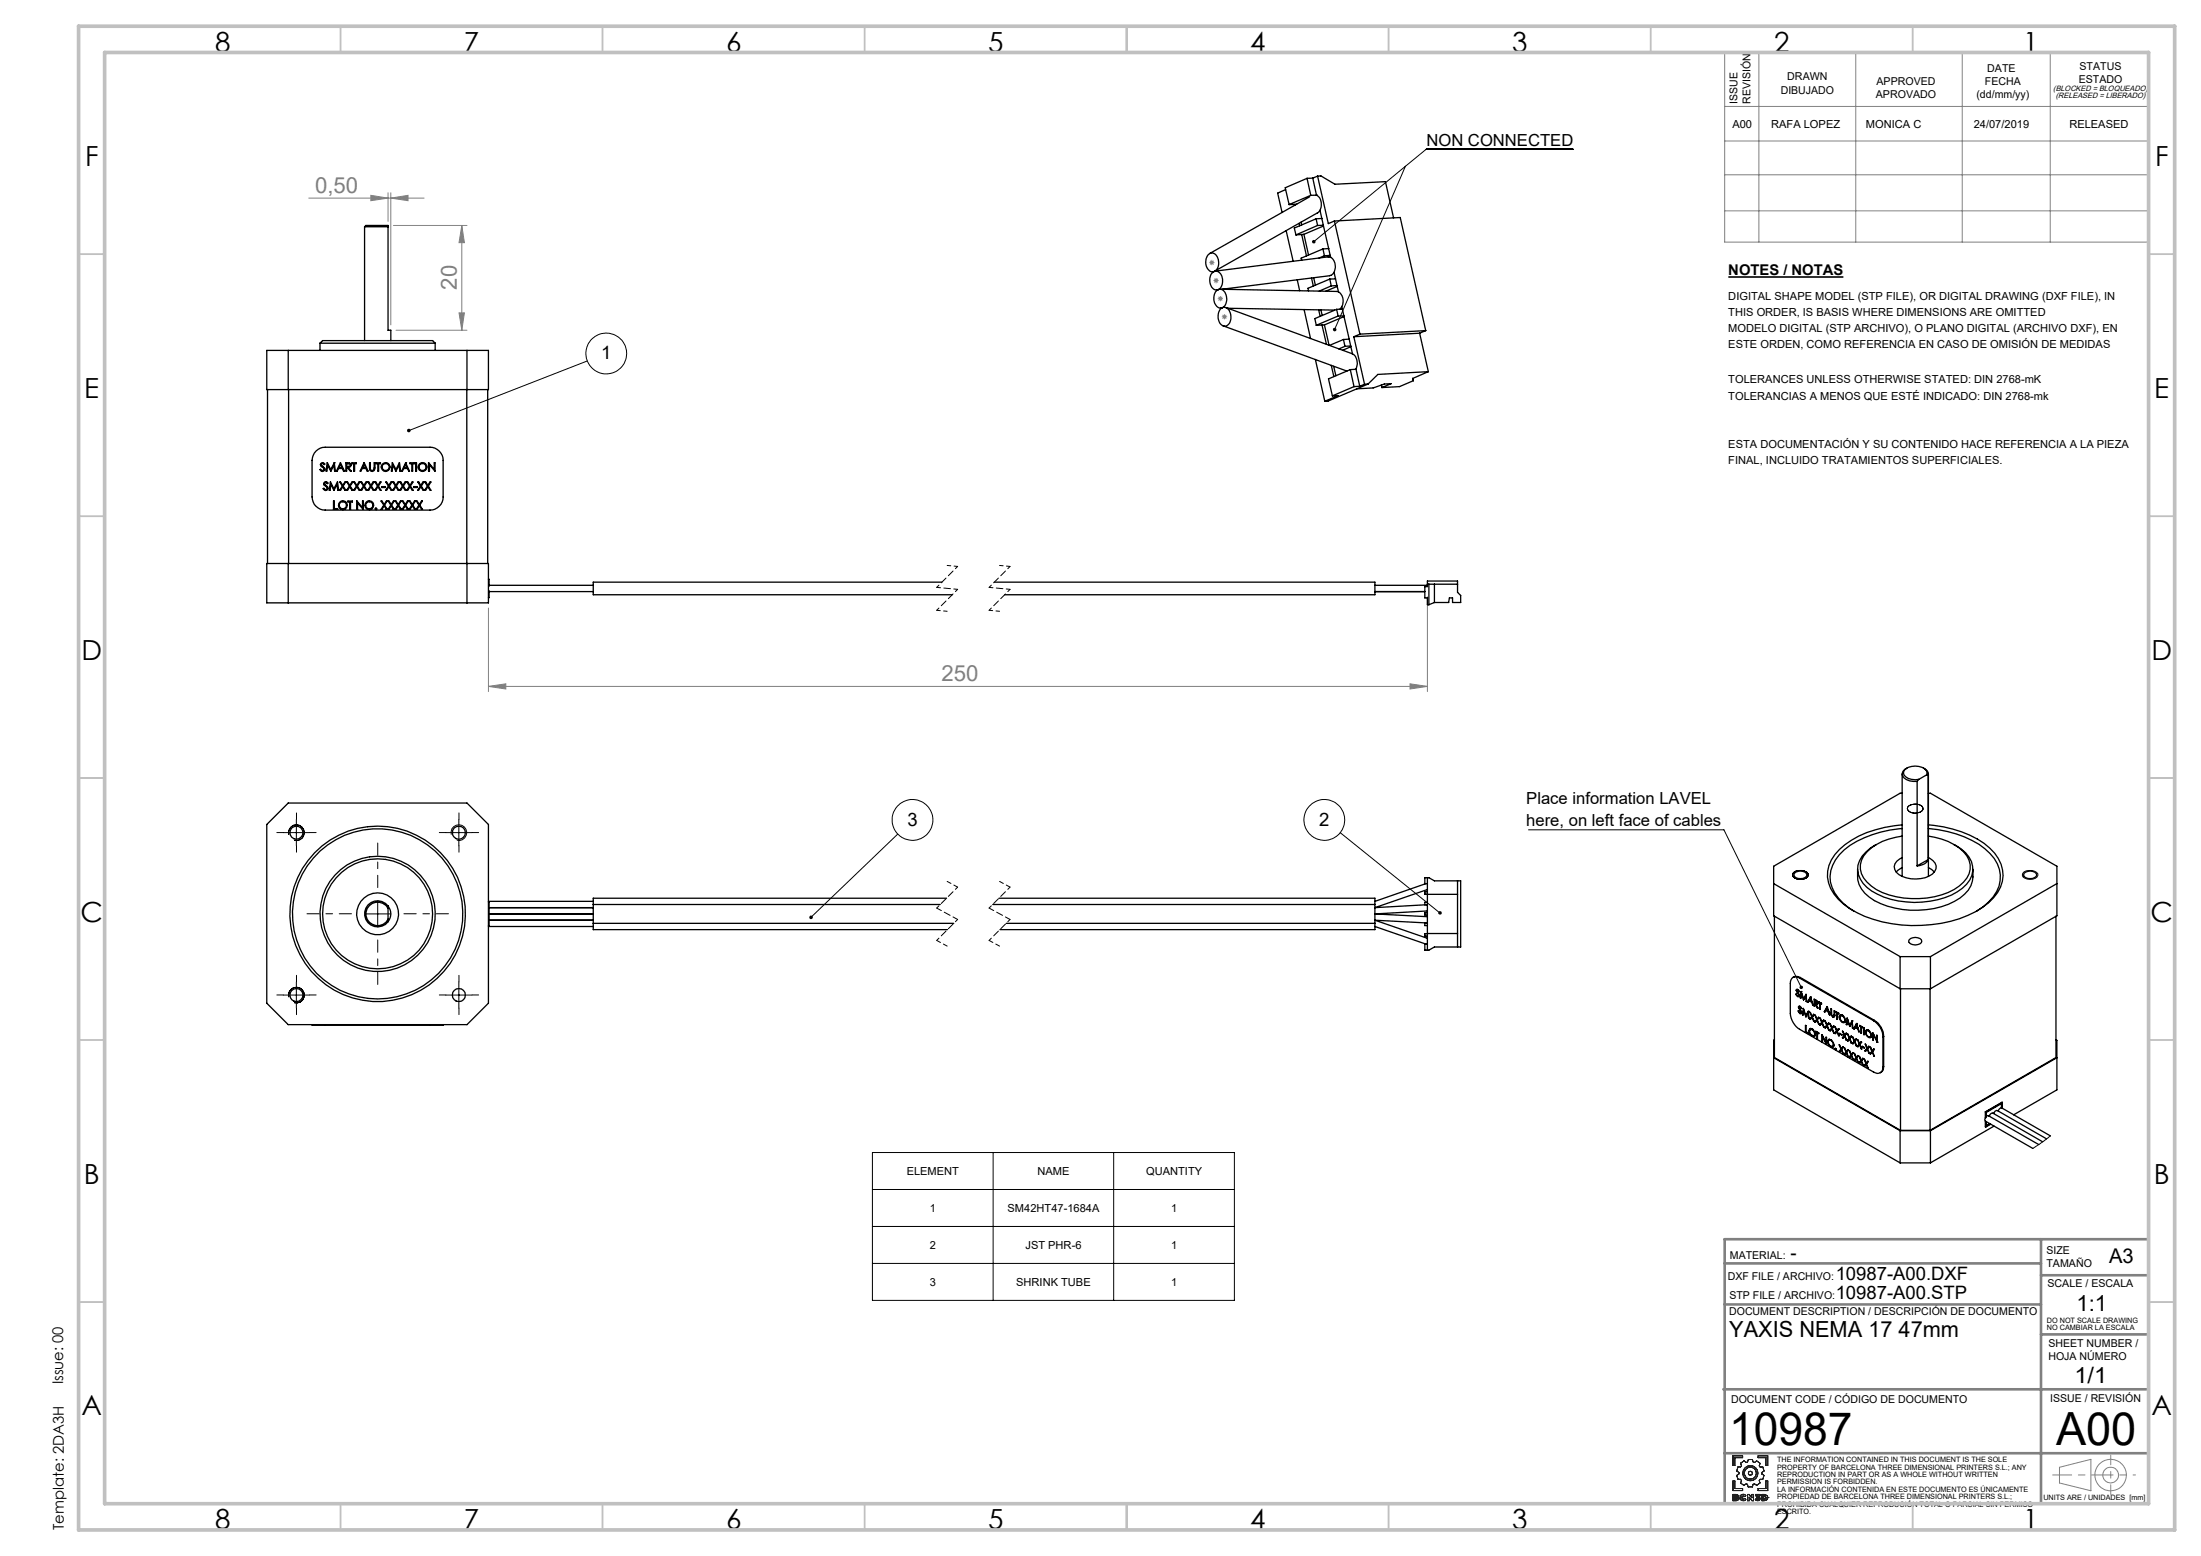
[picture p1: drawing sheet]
<svg xmlns="http://www.w3.org/2000/svg" width="420mm" height="297mm" viewBox="0 0 420 297" stroke-linecap="round" stroke-linejoin="round" font-family="sans-serif">
<path d="M329.8 52.9h22" fill="none" stroke="#000" stroke-width=".32"/>
<g fill="none" stroke="#191924" stroke-width=".19">
<path d="M330.7 277.9h1.8v.3h-1.5v1.5h-.3zM332.1 279.3l.7-.5 .4 .3 .3-.1 .1-.4h.8l.1 .4 .3 .1 .4-.3 .7 .5-.2 .5 .2 .2h.5l.2 .8-.4 .3v.2l.4 .3-.2 .8h-.5l-.2 .2 .1 .5-.6 .4-.4-.3-.3 .1-.1 .5h-.8l-.2-.5-.2-.1-.4 .3-.7-.4 .2-.5-.2-.2h-.5l-.2-.8 .4-.3v-.2l-.4-.3 .2-.8h.5l.2-.2zM335.5 277.9h1.8v1.8h-.3v-1.5h-1.5zM330.7 282.7h.3v1.4h1.5v.4h-1.8zM331 285.5l.4 .1-.4 .1zM331 286l.4 .1-.4 .1zM331.3 285.3l.3 .1 .1 .1M331.3 285.3h.2l.2 .2M331.3 285.3h-.6v1.2l.9-.1 .2-.3M331.4 285.6h.1M331.4 286.1h.1M331.7 285.5l-.2 .3 .3 .3"/>
<path d="M331.7 285.5h.1M331.8 286.1h.1M332 285.9l.2 .3 .4 .3 .6-.3M332 285.9l.1 .3 .2 .2a.69 .69 0 0 0 .9-.2M332 285.9h.1M332.4 285.9l.1 .2 .2 .1 .2-.2M332.4 285.9l.1 .2 .4-.1M332.4 285.9h.1M332.9 285.7l-.2-.2-.3 .1v.3M332.9 285.7l-.4-.1-.1 .3M332.9 286l.3 .2M333.2 285.5l-.5-.3-.5 .2-.2 .5"/>
<path d="M333.2 285.5a.67 .67 0 0 0-1.1 0l-.1 .4M333.2 285.5l-.3 .2M333.5 285.3h.3l.5 .6v-.6h.3v1.2h-.3l-.5-.7v.7h-.3zM335.1 286l.3 .2 .2-.1-.2 .1zM335.1 286l-.2 .2M335.5 284.1h1.5v-1.4h.3v1.8h-1.8zM335.6 286.1l-.4-.2v-.2l.3-.2h-.5v-.2h.8v.2l-.2 .2 .3 .4M335.6 286.1h.1M335.9 286.1l-.2 .3-.3 .1-.5-.3M335.9 286.1l-.2 .3-.4 .1-.4-.3M335.9 286.1h.1M336.2 285.3h.5l.5 .2 .2 .4-.3 .4-.9 .2z"/>
<path d="M336.6 285.5l.3 .1v.5h-.3zM337 285.9h.1M337.4 285.9h.1"/>
<circle cx="334" cy="281.2" r=".39"/>
<circle cx="334" cy="281.2" r="1.45"/>
<circle cx="334" cy="281.2" r="1.14"/>
</g>
<g fill="none" stroke="#808080" stroke-width=".19">
<path d="M329.1 10h80.9v36.2h-80.9zM335.6 10v36.2M354.1 10v36.2M374.4 10v36.2M391.2 10v36.2M58.9 37.8h22M70.8 37.3l3.2 .5-3.2 .5zM74 36.8v5.5M74.6 37.8l3.3-.5v1zM74.6 36.8v25.2M329.1 20.3h80.9M329.1 26.9h80.9"/>
<path d="M329.1 33.4h80.9M75.1 43h14M87.6 59.7h1l-.5 3.3zM88.1 43l.5 3.3h-1zM88.1 43v20M230.8 50.1h.9M230.9 49.8l.7 .7M231.2 49.6v1M231.6 53.5h1M231.6 49.8l-.7 .7M231.7 53.2l.7 .7M232.1 53.1v1"/>
<path d="M232.4 57h1M232.4 53.2l-.7 .7M232.5 56.7l.7 .7M232.9 56.5v1M233.2 56.7l-.7 .7M233.6 60v1M329.1 40.2h80.9M75.6 63h13.5M233.2 60.5h1M233.3 60.1l.7 .7M234 60.1l-.7 .7M93.2 116.1v15.9"/>
<path d="M272.4 113.9v18.1M93.2 131l3.3-.5v1zM93.2 131h179.2M269.1 130.5l3.3 .5-3.3 .5zM393 280.1l6-1.6v6l-6-1.4z"/>
<circle cx="402.7" cy="281.6" r="3"/>
<circle cx="402.8" cy="281.5" r="1.49"/>
</g>
<g fill="none" stroke="#000" stroke-width=".19">
<path d="M268.2 31.7l-13.5 31.2M300.2 28.5h-28.1l-21.4 17.6M112.1 68.9l-34.1 13.3M54 158.9h5.1M55.1 159.3a1.5 1.5 0 0 1 1.3-1.9 1.5 1.5 0 0 1 1.6 1.7 1.5 1.5 0 0 1-1.8 1.3M56.6 156.4v5M85.1 158.9h5M86.1 159.3a1.5 1.5 0 0 1 1.3-1.9 1.5 1.5 0 0 1 1.7 1.7 1.5 1.5 0 0 1-1.9 1.3M87.6 156.4v5M171.3 159.2l-16.5 15.9M255.7 158.9l19.1 15.4M291.7 158.4h37.3l14.7 30.1"/>
<path d="M364 154.1a1.99 1.99 0 0 1 2.9 .1l.1 .3a1.81 1.81 0 0 1-3-.1zM69.6 174.4h5M72.1 171.9v5M342.1 166.7a2.03 2.03 0 0 1 2.9 .1 .89 .89 0 0 1-1 1 1.72 1.72 0 0 1-1.9-.8zM386.2 166.4a2.08 2.08 0 0 1 2.7 .4 .94 .94 0 0 1-1 1 2.14 2.14 0 0 1-1.9-.4v-.7zM54 189.9h5.1M55.1 190.3a1.5 1.5 0 0 1 1.3-1.9 1.5 1.5 0 0 1 1.6 1.7 1.5 1.5 0 0 1-1.8 1.3M56.6 187.4v5M85.1 189.9h5M87.6 187.4v5M166.5 220h69v28.2h-69zM189.5 220v28.2"/>
<path d="M212.5 220v28.2M166.5 227h69M166.5 234.1h69M166.5 241.2h69"/>
<circle cx="115.7" cy="67.5" r="3.9"/>
<circle cx="174.1" cy="156.5" r="3.9"/>
<circle cx="252.7" cy="156.5" r="3.9"/>
</g>
<path d="M178.7 179.5l2 1.1M180.7 168.2l2 1.1M188.7 179.5l2 1.1M190.7 168.2l2 1.1" fill="none" stroke="#000" stroke-width=".19" stroke-dasharray="1.3 .6" stroke-dashoffset=".4"/>
<path d="M182.7 108.1l-4 4M182.7 112.5l-4 4M192.7 108.1l-4 4M192.7 112.5l-4 4M182.7 169.3l-4 4M182.7 175.5l-4 4M192.7 169.3l-4 4M192.7 175.5l-4 4" fill="none" stroke="#000" stroke-width=".19" stroke-dasharray="1.3 .6" stroke-dashoffset=".7"/>
<path d="M178.7 173.3l4 2.2M188.7 173.3l4 2.2" fill="none" stroke="#000" stroke-width=".19" stroke-dasharray="1.3 .6" stroke-dashoffset=".3"/>
<path d="M178.7 116.5l2 .2M180.7 107.9l2 .2M188.7 116.5l2 .2M190.7 107.9l2 .2" fill="none" stroke="#000" stroke-width=".19" stroke-dasharray="1.3 .6" stroke-dashoffset=".6"/>
<path d="M178.7 112.1l4 .4M188.7 112.1l4 .4" fill="none" stroke="#000" stroke-width=".19" stroke-dasharray="1.3 .6" stroke-dashoffset=".5"/>
<path d="M391.7 281.5h11.1" fill="none" stroke="#808080" stroke-width=".19" stroke-dasharray="15.2 1.3 1.3 1.3" stroke-dashoffset="11.6"/>
<path d="M402.8 281.5h4.7" fill="none" stroke="#808080" stroke-width=".19" stroke-dasharray="15.2 1.3 1.3 1.3" stroke-dashoffset="14.8"/>
<path d="M402.8 277.8v7.4" fill="none" stroke="#808080" stroke-width=".19" stroke-dasharray="15.2 1.3 1.3 1.3" stroke-dashoffset="13.4"/>
<path d="M329.1 236.5h80.9v50.5h-80.9zM389.5 236.5v50.5M329.1 249h60.4M329.1 241.2h60.4M389.5 243.4h20.5M389.5 254.7h20.5M328.9 265.2h81.1M329.1 277.4h80.9" fill="none" stroke="#808080" stroke-width=".5"/>
<g fill="none" stroke="#c0c0c0" stroke-width=".35">
<path d="M65 5v5M115 5v5M165 5v5M215 5v5M265 5v5M315 5v5M365 5v5M15 48.5h5M410 48.5h5M15 98.5h5M410 98.5h5M15 148.5h5"/>
<path d="M410 148.5h5M15 198.5h5M410 198.5h5M15 248.5h5M410 248.5h5M65 287v5M115 287v5M165 287v5M215 287v5M265 287v5M315 287v5M365 287v5"/>
</g>
<path d="M15 5h400v287h-400zM20 10h390v277h-390z" fill="none" stroke="#c0c0c0" stroke-width=".7"/>
<path d="M67.1 174.4h-8.5M72.1 169.4v-8.5M72.1 179.4v8.5M77.1 174.4h8.5" fill="none" stroke="#000" stroke-width=".19" stroke-dasharray="15.2 1.3 1.3 1.3" stroke-dashoffset="12.9"/>
<g fill="none" stroke="#000" stroke-width=".19" stroke-dasharray="15.2 1.3 1.3 1.3">
<path d="M54.1 158.9h-1.3M56.6 156.4v-1.2M59.1 158.9h1.2M85.1 158.9h-1.3M87.6 156.4v-1.2M90.1 158.9h1.2M56.6 161.4v1.3M87.6 161.4v1.3M54.1 189.9h-1.3M56.6 187.4v-1.2M56.6 192.4v1.3M59.1 189.9h1.2"/>
<path d="M85.1 189.9h-1.3M87.6 187.4v-1.2M87.6 192.4v1.3M90.1 189.9h1.2"/>
</g>
<g fill="#808080">
<path d="M93.2 131l3.3-.5v1zM269.1 130.5l3.3 .5-3.3 .5z"/>
<path d="M88.1 43l.5 3.3h-1zM87.6 59.7h1l-.5 3.3z"/>
<path d="M70.8 37.3l3.2 .5-3.2 .5zM74.6 37.8l3.3-.5v1z"/>
</g>
<g fill="#000">
<path d="M343.5 188.2a.34 .34 0 0 1 .5 .1 .34 .34 0 0 1-.1 .5l-.2-.3 .2 .3a.33 .33 0 0 1-.5-.1 .33 .33 0 0 1 .1-.5z"/>
<path d="M254.5 62.6a.33 .33 0 0 0 .1 .6l.1-.3-.1 .3a.34 .34 0 0 0 .4-.4 .34 .34 0 0 0-.5-.2zM250.4 46v.4l.3-.3-.3 .3a.34 .34 0 0 0 .5 0 .34 .34 0 0 0 0-.5 .34 .34 0 0 0-.5 .1z"/>
<path d="M154.6 174.8l-.2 .3 .1 .2 .3-.2-.3 .2a.35 .35 0 0 0 .5 .1 .35 .35 0 0 0 .1-.5 .35 .35 0 0 0-.5-.1zM274.6 174l-.1 .1a.36 .36 0 0 0 .1 .4 .36 .36 0 0 0 .5 0l-.3-.2 .3 .2a.36 .36 0 0 0-.1-.5 .36 .36 0 0 0-.4 0zM77.8 81.9l-.1 .4 .3-.1-.3 .1a.35 .35 0 0 0 .5 .2 .35 .35 0 0 0 .1-.5 .35 .35 0 0 0-.5-.1z"/>
</g>
<g fill="none" stroke="#000" stroke-width=".25">
<path d="M245.3 36.2l-1.5 .7 .9 3.7M247.1 39v.2M247.1 39h-1.1M247.4 39h-.3M249.4 34l-4.1 1.8 .7 3.2M249.4 34l.7 3.3M249.9 37.6l-19.1 10.8M250.1 37.3l-4.1 1.7M250.5 34l.7 3.2M250.5 34h-1.1M251.2 37.2h.1M251.2 37.2a2.15 2.15 0 0 1 .2 3.4l-19.6 11.1"/>
<path d="M251.2 37.2l-1.1 .1M251.4 33.6l2.1 9.1 1.1-.5M251.4 33.6l-.9 .4M251.4 33.6h.7l2.6 1.6 9.7-.5 1.5 6.9M69.6 43.3l.2-.3h4.2v20h.6v2M69.6 43.3h4.4M69.6 43.3v21.7M230.6 48.5a1.17 1.17 0 0 1 1.3 0 1.17 1.17 0 0 1 .6 1 1.71 1.71 0 0 1-1.2 2.4 2.06 2.06 0 0 1-.7-3.4zM231.2 52.2a1.13 1.13 0 0 1 1.3-.3 1.13 1.13 0 0 1 .7 1.1 1.72 1.72 0 0 1-1.1 2.3 1.98 1.98 0 0 1-1.1-2.7zM231.9 51.7l21.5-2.7a1.82 1.82 0 0 1 1.3 2.7l-.4 .6-.6 .3-20.5 2.6M232.1 55.5a1.09 1.09 0 0 1 1.2-.2 1.09 1.09 0 0 1 .7 1 1.84 1.84 0 0 1-1 2.5 1.93 1.93 0 0 1-1.2-2.9zM232.4 55.3h-.2"/>
<path d="M232.8 55.2l22.2 .4a1.92 1.92 0 0 1 1 3l-.3 .4M232.9 59a1.11 1.11 0 0 1 1.2-.2 1.11 1.11 0 0 1 .7 1 1.82 1.82 0 0 1-1 2.5 2 2 0 0 1-1-3.1zM232.9 58.8h.2M233.9 58.7l24.1 8.8a2.24 2.24 0 0 1 .7 3M234.2 58.8l20.5 .4M245.4 44l1.4 5.9M247.5 53.4l.5 2.1M247.9 42.6l.1 .5M248.3 42.4l.1 .5M248.4 44.8l.9 4.1M248.4 44.8h-1.1M248.8 44.7l-.4 .1"/>
<path d="M248.8 44.7l.9 4M248.8 59.1l1.3 5.5M250.3 53.1l.3 1.5M250.7 53l.3 1.4M251.1 41.8l-4.1 1.7 .3 1.3M251.1 41.8l.3 1.2M251.4 43l-4.1 1.8M251.6 59.2l.3 1.2M251.9 40.1l.3 1.6M252.1 59.2l.2 1M252.2 41.7l.3 1.3M252.2 41.7l-1.1 .1"/>
<path d="M252.4 47.5l-4.1 1.8 .1 .4M252.4 47.5l.3 1.3M252.5 43l1 4.4M252.5 43h-1.1M252.6 43.1l-3.8 1.6M252.7 48.8l-1 .4M253.5 47.4l.3 1.4M253.5 47.4l-1.1 .1M253.8 53.3l-4.2 1.7 .1 .5M253.8 53.3l.2 1.3M253.8 48.8l.1 .3M253.8 48.8h-1.1"/>
<path d="M253.9 48.9l-.3 .1M254 54.6l-2.3 1M254.6 52l.5 2.5M254.6 42.2l4.9 21.6M254.6 42.2l12.6-.7 4.9 21.6M254.8 53.2l-1 .1M255.1 59.1l.2 1.2M255.1 59.1l-4.2 1.7 .3 1.3M255.1 54.5l.3 1.2M255.1 54.5l-1.1 .1M255.2 54.7l-2.2 .9M256 58.6l.2 .4"/>
<path d="M256.2 59l.2 1.3M256.2 59l-1.1 .1M50.9 66.9h42.3v7.5h-42.3zM51 74.4v33.2M55 66.9v7.5M55.1 74.4v33.2M61.1 65.5h21.9M61.1 65.5a1.2 1.2 0 0 1 1.4-.5h19.1a1.2 1.2 0 0 1 1.4 .5M61.1 65.5v1.4M83 65.5v1.4M89.1 74.4v33.2M89.1 66.9v7.5"/>
<path d="M93.1 74.4v33.2M233.4 62.2l23.6 8.6M251 68.6l1.8 8M252.3 62.1h-1.1M252.3 62.1l.8 3.6M252.7 62l-.4 .1M252.7 62l.9 3.9M254 69.7l.5 2.2M254.2 75.6l1.1-.1-2.5 1.1M254.5 69.9l.4 1.8M255.3 60.3l-4.1 1.8M256.4 64.8l.2 1.3"/>
<path d="M256.4 64.8l-2.7 1.1M256.4 60.3l1.1 4.4M256.4 60.3h-1.1M256.5 60.4l-3.8 1.6M256.6 66.1l-1.1 .5M257.5 64.7l.2 1.3M257.5 64.7l-1.1 .1M257.7 70.6l.7 3.2M257.7 70.6l-4.2 1.7 .7 3.3M257.7 66l.4 1.6M257.7 66l-1.1 .1M257.8 66.2l-1.6 .6"/>
<path d="M258.3 64.3l2.1 9M258.4 73.8l-4.2 1.8M258.7 70.4l.1 .1M258.8 70.5l.7 3.2M258.8 70.5l-1.1 .1M259.5 73.7l-1.1 .1M259.5 63.8l-1.2 .5M260.4 73.3l-.9 .4M261.1 73.3h-.7M261.1 73.3l-7.7 3.2-.6 .1M263.6 73.5l.1 .5M263.7 74l1.8-.8-1.3 .1-2.2 .7-3.1 .2"/>
<path d="M269.6 72.2l.1 .5M269.7 72.7l-2.6 1.1-3.4 .2M270.9 63.6l-12.6 .7M270.9 63.6l1.7 7.3M272.1 63.1l-12.6 .7M272.1 63.1l-1.2 .5M272.6 70.9l-9.7 .6-1.8 1.8M272.6 70.9l-3 1.3 .1 .5M60.3 86.1a2.32 2.32 0 0 1 1.8-.7h20a2.53 2.53 0 0 1 2.5 2.5v7a2.53 2.53 0 0 1-2.5 2.5h-20a2.53 2.53 0 0 1-2.6-2.5v-7a2.72 2.72 0 0 1 .8-1.8zM61.3 88.4l.4-.1 .3 .3-.2 .1a.26 .26 0 0 0-.3-.3 .26 .26 0 0 0-.1 .5l.5 .4a.45 .45 0 0 1-.2 .7 .45 .45 0 0 1-.6-.4h.1l.1 .1a.28 .28 0 0 0 .4 .1 .28 .28 0 0 0 .1-.4l-.6-.6zM61.9 92h.5l.2 .2-.2 .1a.27 .27 0 0 0-.2-.2 .27 .27 0 0 0-.3 .2 .27 .27 0 0 0 .2 .3l.4 .3a.44 .44 0 0 1-.1 .6 .44 .44 0 0 1-.6 0l-.1-.2 .1-.1 .1 .2a.29 .29 0 0 0 .4 0 .29 .29 0 0 0 .1-.4l-.6-.4v-.3zM62.4 88.3l.7 1.3 .7-1.3 .2 1.6h-.1l-.2-1.1-.6 1.1-.6-1.1-.1 1.1h-.2z"/>
<path d="M63.6 95.6h.2v1.5h.6v.1h-.8zM63.7 93.6h.1M63.8 88.3h.1M64.4 92l-.7 1.3-.7-1.3-.2 1.6h.2l.1-1.2 .6 1.2M64.4 92h.1M64.4 92l.2 1.6h-.1l-.2-1.2-.6 1.2M64.8 92h.2l.4 .6 .4-.6h.2l-.5 .8 .5 .8h-.2l-.4-.7-.4 .7h-.2l.5-.8zM64.9 88.3l.8 1.6h-.2l-.2-.5h-.7l-.3 .5h-.1zM65 88.6l.3 .6h-.6zM66 88.3h.3a.47 .47 0 0 1 .6 .2 .47 .47 0 0 1-.1 .6l-.4 .1 .6 .7h-.1l-.6-.7h-.2v.7h-.1zM66.1 88.5l.7 .1v.4h-.7zM66.2 92h.1l.4 .6 .5-.6h.1l-.5 .8 .5 .8h-.1l-.5-.7-.4 .7h-.2l.6-.8z"/>
<path d="M66.4 95.6h.8v.2h-.3v1.4h-.2v-1.4h-.3zM67.2 88.3h.8v.2h-.3v1.4h-.2v-1.4h-.3zM67.5 92h.2l.4 .6 .4-.6h.2l-.5 .8 .5 .8h-.2l-.4-.7-.4 .7h-.2l.5-.8zM68.1 95.6l1.1 1.3v-1.3h.1v1.6l-1.1-1.2v1.2h-.1zM68.9 92h.1l.4 .6 .4-.6h.2l-.5 .8 .5 .8h-.1l-.5-.7-.4 .7h-.2l.6-.8zM69.5 88.3l.7 1.6h-.1l-.3-.5h-.7l-.2 .5h-.2zM69.5 88.6l.3 .6h-.6zM70.2 92h.2l.4 .6 .4-.6h.2l-.5 .8 .5 .8h-.2l-.4-.7-.5 .7h-.1l.5-.8zM70.5 88.3h.2v1a.39 .39 0 0 0 .3 .5 .39 .39 0 0 0 .4-.5v-1h.1v1a.53 .53 0 0 1-.5 .7 .53 .53 0 0 1-.5-.7zM71.5 92h.2l.4 .6 .4-.6h.2l-.5 .8 .5 .8h-.1l-.5-.7-.4 .7h-.2l.5-.8zM71.8 88.3h.8v.2h-.4v1.4h-.1v-1.4h-.3zM72.7 95.6h.2l.4 .7 .4-.7h.2l-.5 .8 .5 .8h-.2l-.4-.6-.4 .6h-.2l.5-.8z"/>
<path d="M72.8 92.9h.7v.2h-.7zM73.6 92h.2l.4 .6 .4-.6h.2l-.5 .8 .5 .8h-.2l-.4-.7-.4 .7h-.2l.5-.8zM74.1 95.6h.1l.4 .7 .5-.7h.1l-.5 .8 .5 .8h-.1l-.5-.6-.4 .6h-.2l.6-.8zM74.9 88.3l.7 1.3 .6-1.3 .2 1.6h-.1l-.2-1.1-.5 1.1-.6-1.1-.2 1.1h-.1zM75 92h.1l.4 .6 .5-.6h.1l-.5 .8 .5 .8h-.1l-.5-.7-.4 .7h-.2l.6-.8zM75.4 95.6h.2l.4 .7 .4-.7h.2l-.5 .8 .5 .8h-.2l-.4-.6-.4 .6h-.2l.5-.8zM76.3 92h.2l.4 .6 .4-.6h.2l-.5 .8 .5 .8h-.2l-.4-.7-.5 .7h-.1l.5-.8zM76.8 95.6h.1l.4 .7 .5-.7h.1l-.5 .8 .5 .8h-.1l-.5-.6-.4 .6h-.2l.6-.8zM77.4 88.3h.1M77.4 88.3l.7 1.6h-.1l-.2-.5h-.8l-.2 .5h-.1zM77.4 88.6l.3 .6h-.6zM77.6 92h.2l.4 .6 .4-.6h.2l-.5 .8 .5 .8h-.1l-.5-.7-.4 .7h-.2l.5-.8z"/>
<path d="M78.1 95.6h.1l.5 .7 .4-.7h.2l-.5 .8 .5 .8h-.2l-.4-.6-.5 .6h-.1l.5-.8zM78.2 88.3h.9v.2h-.4v1.4h-.1v-1.4h-.4zM79 92.9h.6v.2h-.6zM79.3 88.3h.2v1.6h-.2zM79.4 95.6h.2l.4 .7 .4-.7h.2l-.5 .8 .5 .8h-.1l-.5-.6-.4 .6h-.2l.5-.8zM79.7 92h.2l.4 .6 .4-.6h.2l-.5 .8 .5 .8h-.1l-.5-.7-.4 .7h-.2l.5-.8zM81.1 92h.1l.4 .6 .5-.6h.1l-.5 .8 .5 .8h-.1l-.5-.7-.4 .7h-.2l.6-.8zM81.8 88.3l1.1 1.3v-1.3h.1v1.6l-1-1.2v1.2h-.2zM50.9 107.6h42.3v7.5h-42.3zM55 107.6v7.5M89.1 107.6v7.5M93.2 110.6h.1v1.3"/>
<path d="M93.3 112.7v1.4h-.1M93.3 112.9h19.9M93.3 111.7h19.9M179.7 111.1h-66.5v2.4h68.5M189.7 111.1h72.7v2.4h-70.7M262.4 112.9h9.5M262.4 111.7h10M272.4 111.5h5.7M272.7 111.5v3.9M273.7 115h2.7l.2-.9h.6v.9h1.5v-1.3l-.6-.6v-2.2h-5.7v1.1h-.5v2.1h.5v1.3h.3M273.7 111.5v3.5M273.7 115l-1 .4"/>
<path d="M55 153.3h34.1l4.1 4.1v34.1l-4.1 4.1h-34.1l-4.1-4.1v-34.1zM363 157.4a19.3 19.3 0 0 0-12 4.7 6.3 6.3 0 0 0-.2 9.5 19.3 19.3 0 0 0 12.1 5 24.6 24.6 0 0 0 15.4-3.4 7.4 7.4 0 0 0 3.8-7.2 8.8 8.8 0 0 0-4.8-5.8 23 23 0 0 0-9.3-2.8M363 158.1a20.4 20.4 0 0 0-11.1 4.1 6.5 6.5 0 0 0-2.3 7.2 9.5 9.5 0 0 0 4.2 4.6M363 159.6a10.6 10.6 0 0 0-7.4 3.8 3.8 3.8 0 0 0 .7 5 11.2 11.2 0 0 0 7 3 15.2 15.2 0 0 0 10.6-2.3 4.1 4.1 0 0 0 1.4-5.7l-1.4-1.5-1-.7M363 147.7v19.6M363 151.4h-.4l-24.1 13.9v9.5l24.1 13.9M363.9 146.6a1.14 1.14 0 0 0-.9 1.1 1.14 1.14 0 0 0 .8 1.1l.6 .2 1.4 .2M365.8 149.2v16.1M366.1 148.8l-.3 .4M367.1 146.6l.1 .1a1.15 1.15 0 0 1 .7 1.2M367.6 147.9a1.1 1.1 0 0 0-.8-1.4 3.1 3.1 0 0 0-3.5 .6 1.1 1.1 0 0 0 .8 1.5l1.4 .2h.6M367.6 147.9h.3"/>
<path d="M367.6 147.9l-1.5 .9M367.9 147.9v16.2M368 158.1a20.3 20.3 0 0 1 10.7 3.9 6.6 6.6 0 0 1 2.8 7.2 9.9 9.9 0 0 1-4.3 4.8M368 159.6a13.4 13.4 0 0 1 4.9 1.6M368 147.7v19.6M368 151.4h.4l24.1 13.9v9.5l-24.1 13.9M74 173.4a2.24 2.24 0 0 0-3.4-.7 2.24 2.24 0 0 0 0 3.5 2.24 2.24 0 0 0 3.4-.7M74 172.9a2.49 2.49 0 0 0-3.6-.3 2.49 2.49 0 0 0 0 3.7 2.49 2.49 0 0 0 3.6-.4M74 172.9a2.39 2.39 0 0 1 0 3M74 172.9v3M93.2 172.2h.1v4.5h-.1M93.2 176.8h20"/>
<path d="M93.2 172h20M93.3 174.4h19.9M93.3 173.2h19.9M93.3 175.6h19.9M113.2 176.2v1.2h67.6M113.2 176.2h68.8M113.2 172.6h66.2M113.2 172.6v3.6M180.6 171.4h-67.4v1.2M189.4 172.6h73M190.6 171.4h71.8v1.2M192 176.2h70.4"/>
<path d="M262.4 176.2v1.2h-71.6M262.4 176.8l9.8 3.4M262.4 172.6v3.6M272.1 168.7l-9.7 3.3M272.4 176.2l-10-.6 10 3.5M272.4 173.9l-10 .5 10 .6M272.4 169.8l-10 3.4 10-.5h-.5v-.5h.5M272.4 178.2h5.7M272.4 170.2h-.5v.5h6.2M272.4 167.5v13.9M272.4 168.7h-.5v-1.2h.8l1 .6h5v12.7h-5l-1 .6h-.8v-1.2h.5M272.4 174.2h-.5v.5h.5"/>
<path d="M272.4 176.2h-.5v.5h.5M272.4 178.2h-.5v.5h.5M278.1 168.1v12.7M338.5 168.7l24.1 13.9M338.6 174.9v27l24.1 13.9M342.4 166.7a1.66 1.66 0 0 1 2.3 0l.1 .3a1.46 1.46 0 0 1-2.5 0zM354.5 165.9a5.5 5.5 0 0 0 3.2 6 17.2 17.2 0 0 0 15.3 .1 5.7 5.7 0 0 0 3.5-6.1M358 161.2a6.6 6.6 0 0 0-3.5 3.9 5 5 0 0 0 2.7 5 16.9 16.9 0 0 0 16.3 .1 4.8 4.8 0 0 0 2.7-5.7 6.5 6.5 0 0 0-3.3-3.3M363 163.7a2.01 2.01 0 0 0-1.4 2.2 4.1 4.1 0 0 0 4 1.9 3.9 3.9 0 0 0 3.8-2 1.97 1.97 0 0 0-1.4-2.1M363 165.6l-1.2 .8M364.3 179.4a1.71 1.71 0 0 1 2.3 0l.1 .3a1.46 1.46 0 0 1-2.5 0zM367.9 164.1a2.2 2.2 0 0 1-2.1 1.2"/>
<path d="M367.9 164.1l-2.1 1.2M368 165.6l1.1 .8M386.2 166.7a1.56 1.56 0 0 1 2.5 .3 1.51 1.51 0 0 1-2.5 .3zM392.3 174.9v27l-24 13.9M392.5 168.7l-24.1 13.9M59.5 195.6h2.6M62.1 195.6h20M62.1 195.6h.1M82.1 195.6h.1M84.6 195.6h-2.5M338.6 198.5l-.1 .1v9.4l24.1 14M342.2 186.5h.1a1.31 1.31 0 0 1 1.2 .1"/>
<path d="M342.8 189v.2M342.8 189.2l.2 .3M342.9 188.9l-.1 .1M342.9 189.2h-.1M342.9 188.8v.1M343 189.5l.2 .3M343 189l-.1 .1 .2 .4M343 188.9l.4 .4h-.1l-.3-.3M343 188.9h-.2v.1M343 188.9h-.1M343.1 189.5l.3 .5-.1 .2h-.3M343.1 189.5h-.1"/>
<path d="M343.1 188.9l-.1 .1M343.2 192.2l.2-.2 .4 .5-.3-.3M343.2 192.2l.1 .3M343.2 189.8l.1 .2M343.3 190l-.2 .1-.4-.3 .3 .4M343.3 192.5l.1 .3M343.3 189.8h-.1M343.3 190.2h-.3M343.3 189.9v.1M343.3 192.2h-.1M343.3 192.4v.1M343.4 190l-.2 .1"/>
<path d="M343.4 192.1l-.1 .1M343.4 186.7a1.07 1.07 0 0 0-1.3-.1 1.07 1.07 0 0 0-.5 1.1v5.7a3.9 3.9 0 0 0 1.8 3.1l14.1 8.1a1.08 1.08 0 0 0 1.3 .2 1.08 1.08 0 0 0 .5-1.2M343.4 186.7l14.1 8.1M343.4 192.8l.2 .3M343.5 192.2l-.2 .1 .2 .4M343.5 192.1l-.2 .1M343.5 192.7l.3 .6-.1 .2h-.2M343.5 186.6l14.2 8.2M343.5 186.6l-.1 .1M343.5 192.7l-.1 .1M343.6 192.2h-.1M343.6 193.4h.1"/>
<path d="M343.6 193.4l-.1 .1M343.6 193.1l.1 .1M343.6 190.4l-.1 .1M343.7 189.3h.1M343.7 193.2l-.2 .1-.4-.3 .4 .5M343.7 189.3l.5 1.3M343.7 189.3l-.2 1.2M343.7 193l-.1 .1M343.7 189.6l-.1 .9h-.1M343.7 189.6l.4 1.2M343.8 193.2l-.2 .2M343.8 189.5l-.1 .1"/>
<path d="M343.8 193.2h-.1M343.8 189.6h-.1M344 193.7l.1-1.2 .5 1.3M344.1 193.6l-.1 .1M344.1 190.8h.1M344.2 192.9l-.1 .8h-.1M344.2 192.9l.4 1.2M344.2 190.6l.4-.8 .2 1.4-.1-.1M344.2 192.8v.1M344.2 190.6l.1 .1M344.5 195.7l.1 .1v1.1l.5 .3v.1l-.6-.3zM344.6 190.1l-.5 .7"/>
<path d="M344.6 190.1l.1 1M344.6 194.1h.1M344.6 189.9l-.4 .7M344.6 194v.1M344.7 190.1h-.1M344.7 193.8v.1M344.7 197h-.2M344.8 191.1h-.1M345 193.4l-.4 .7M345 193.4l.1 1M345.1 193h.1M345.1 193l.1 1.4h-.1"/>
<path d="M345.1 193l-.5 .8M345.1 191.2h.1M345.1 191.2l-.2 .1M345.1 193.1l-.5 .7M345.1 193.3l-.1 .1M345.2 196.7a1.27 1.27 0 0 0 .6 1.1M345.2 196.7l.2-.3a.96 .96 0 0 1 .8 1.4h-.4M345.2 191l-.1 .3h-.2M345.2 191l.5 .3M345.2 194.3l-.1 .1M345.3 191h-.1M345.5 190.3h.1"/>
<path d="M345.5 190.3l-.6 1M345.5 190.3l.5 1.6-.1-.1M345.5 194.4l-.2 .1M345.5 190.5l-.2 .4 .4 .3M345.5 190.5l.2 .7M345.5 194.4h.1M345.5 196.3l-.3 .4M345.5 190.4l-.4 .8M345.5 190.5h.1M345.7 191.1l.1 .1M345.7 191.3l.2 .5M345.7 194.1l-.4 .4"/>
<path d="M345.7 194.1l-.3-.9 .4 .8 .3-.4 .1 .1-.4 .4 .4 .9-.1-.1M345.7 191.1v.1M345.8 196.5h-.2a.65 .65 0 0 0-.2 .8 .65 .65 0 0 0 .9 .3v-.2M345.8 196.5l.3 .3 .2 .6M345.8 194.2l-.3 .4-.2-.1M345.8 194.2l.3 .7M345.8 191.3h-.1M345.9 194h.1M345.9 194l-.4 .4M345.9 194.1l-.1 .1M345.9 196.5h-.1M345.9 196.5h-.5"/>
<path d="M346 191.8h-.1M346.1 193.6l-.4 .5M346.1 194.9h.1M346.3 191.5v.6l-.1-.1M346.3 190.9v.4l.2 .1M346.3 191.5h.1M346.3 190.9l.2 .1M346.3 191.9l-.1 .1M346.3 197.6l-.2 .1M346.3 190.8v.1M346.3 191.3v.1M346.4 197.7l-.6 .1"/>
<path d="M346.4 197.5l-.1 .1M346.4 197.3l-.1 .1M346.4 191.5l.4 .9M346.4 190.8l-.1 .1M346.4 191.4l-.1 .1M346.4 195h.1M346.4 195h-.1M346.5 197l.2 .1M346.5 197v-.2l.6 .4v.1l-.3-.1M346.5 191l.3 .4M346.5 191.6l.4 .8h-.1M346.5 191.6h.4"/>
<path d="M346.5 191.4l-.1 .1M346.5 191.5l.1 .1M346.6 196.9l-.1 .1M346.6 191h-.1M346.7 194.6l-.4 .4M346.7 194.7l-.3 .4-.1-.1M346.7 194.7l.3 .8M346.7 194.5l.3-.3h.1l-.3 .5 .3 .8h-.1M346.7 194.5l-.4-.8 .4 .9M346.7 197.1v1.2M346.8 191.4v.1l-.3-.1M346.8 194.5h.1"/>
<path d="M346.8 194.7h-.1M346.8 197.2v1.1h-.1M346.8 194.5l-.4 .5M346.8 194.5l-.1 .1M346.8 198.2l-.1 .1M346.9 192.3l-.1 .1M346.9 197.1h.1M346.9 197l-.2 .1M346.9 191.4l-.1 .3-.3-.1M346.9 191.4l-.2-.4-.5-.3v1.3M346.9 191.4l-.2 .1M346.9 191.3l-.1 .1"/>
<path d="M347 197.1l-.2 .1M347 191.3l.3 .1M347 191.3v-.1l.6 .3v.2l-.3-.2M347.1 194.2l-.4 .3M347.1 195.4l-.1 .1M347.1 191.2l-.1 .1M347.3 191.4v1.2M347.3 191.4l.1 .1M347.3 191.5v1.2v-.1M347.3 192.6h.1M347.4 195.5h.1M347.4 195.5l-.2 .1"/>
<path d="M347.5 191.4l-.2 .1M347.6 195.2l-.3-.9 .4 .8 .4-.3-.4 .4 .4 .9-.1-.1M347.6 195.2l-.4 .4M347.7 197.5h.1M347.7 197.5v1.3M347.7 195.3l-.3 .3h-.2M347.7 195.3l.3 .7M347.7 197.5l.7 1.5M347.7 195l-.3 .5M347.7 195.3h.1M347.8 197.9v1l-.1-.1M347.8 197.9l.7 1.4"/>
<path d="M347.8 198.8h-.1M347.8 197.8v.1M348 194.7l-.4 .5M348.1 196h-.1M348.1 193.1l.6-1 .5 1.6h-.1M348.3 193v.1M348.3 193l-.2 .1M348.3 196.1h.1M348.3 196.1h-.1M348.4 192.9l-.2 .3-.1-.1M348.4 192.9l.5 .3M348.4 199v-1h.1v1.3"/>
<path d="M348.5 192.8l.4 .2M348.5 192.8l-.1 .1M348.5 198.9v.1M348.5 198.9l-.1 .1M348.5 199.3h.1M348.6 195.7l-.4 .4M348.6 195.8l-.3 .4-.1-.1M348.6 195.8l.3 .8M348.6 195.6l.3-.3h.1l-.3 .5 .3 .8h-.1M348.6 195.6l-.4-.7 .4 .8M348.7 192.4l-.2 .4M348.7 192.4l.2 .6"/>
<path d="M348.7 192.2l-.4 .8M348.7 195.6h.1M348.7 195.8h-.1M348.7 192.3v.1M348.7 195.6l-.4 .5M348.7 195.6l-.1 .1M348.8 198.8l.1 .5 .5 .5M348.8 198.8l.2-.4a.96 .96 0 0 1 .7 1.5l-.3-.1M348.9 193h.1M348.9 193.2l.2 .5M349 195.3l-.4 .3M349 193.1l-.1 .1"/>
<path d="M349 196.5l-.1 .1M349.1 198.3l-.3 .5M349.1 193.6v.1M349.3 196.6h.1M349.3 196.6l-.2 .1M349.4 198.6h-.4a.78 .78 0 0 0 .7 1.1l.1-.3M349.4 198.6l.3 .3 .1 .5M349.4 193.4v.2M349.4 193.6l.3 .5M349.4 193.4v-.9l.1 .1v1M349.5 198.5l-.1 .1M349.5 193.6l.2 .4 .3-.1"/>
<path d="M349.5 198.5l-.2-.1-.3 .2M349.5 193.6h-.1M349.5 193.3l-.1 .1M349.5 196.2l-.4 .5M349.6 196.2l.3-.4 .1 .1-.4 .4 .4 .9-.1-.1M349.6 196.4l-.3 .4-.2-.1M349.6 196.2l-.4-.8 .3 .8M349.6 196.4l.3 .7M349.6 196.1l.1 .1M349.6 196.4h.1M349.7 196.2h-.2M349.7 196.2l-.4 .4"/>
<path d="M349.9 199.8h-.5M349.9 199.6l-.2 .1M349.9 195.8l-.3 .4M349.9 199.4h-.1M350 197.1h-.1M350 193.7v-.8l.1 .1v1l-.2 .2-.2-.1M350 193.7v.2M350 194.1h-.3M350.1 193.9l-.2 .1M350.1 193.6l-.1 .1M350.1 193.8l-.1 .1M350.2 197.2h.1"/>
<path d="M350.2 197.2h-.1M350.3 193.2l.2 .2M350.3 193.2v-.1l.6 .3v.1l-.3-.1M350.4 193.1l-.1 .1M350.4 196.8l-.3 .4M350.5 196.9l-.3 .4-.1-.1M350.5 196.9l.3 .8M350.5 196.7l.3-.3h.1l-.3 .4 .3 .9h-.1M350.5 196.7l-.4-.7 .3 .8M350.5 193.4v1.1M350.6 196.9h-.1M350.6 196.7l-.4 .5"/>
<path d="M350.6 196.7h.1M350.6 196.7l-.2 .1M350.6 193.4v1.2l-.1-.1M350.6 193.3l-.1 .1M350.6 194.4l-.1 .1M350.7 193.3v.1M350.7 193.3l-.1 .1M350.9 196.4l-.4 .3M350.9 197.6l-.1 .1M351 194.1l.3 .8 .3 .3M351 194.1l.2-.4a.96 .96 0 0 1 .7 1.5h-.3M351 197.2l.5 .4z"/>
<path d="M351.2 197.3h-.2M351.3 193.7l-.3 .4M351.4 193.8h.3M351.4 193.8l-.2 .1M351.5 193.9h-.3a.82 .82 0 0 0 .7 1.1l.1-.3M351.5 193.9l.4 .3 .1 .5M351.6 193.8l-.1 .1M351.7 198h.1M351.7 198l-.1 .1M351.7 199.8l-.3 .4M351.9 197.6l-.3 .5M352 197.8l-.3 .4-.1-.1"/>
<path d="M352 197.8l.3 .7M352 197.6l.3-.4 .1 .1-.4 .4 .4 .9-.1-.1M352 197.6l-.4-.8 .3 .8M352.1 197.6h-.2M352.1 197.6l-.4 .4M352.1 197.5v.1M352.1 197.7l-.1 .1M352.1 195.1l-.5 .1M352.1 194.9l-.2 .1M352.1 194.7h-.1M352.3 195.5l.2-1.2 .5 1.4M352.4 198.5h-.1"/>
<path d="M352.4 197.2l-.4 .4M352.4 195.5h-.1M352.5 194.7l-.1 .9-.1-.1M352.5 194.7l.5 1.2M352.6 194.6v.1M352.6 194.7h-.1M352.7 198.5v.1M352.7 198.5l-.2 .1M352.9 198.2l-.4 .4M353 198.1l-.5-.8 .4 .9M353 198.3l-.4 .4-.1-.1M353 198.3l.2 .8"/>
<path d="M353 195.9h.1M353 195.6l.1 .2M353 198.1l-.3 .4M353 198.1h.1M353 198.1l-.1 .1M353 198.3h.1M353.2 197.8h.1l-.3 .5 .4 .8h-.2M353.2 197.8l-.2 .3M353.3 197.8l-.3 .3M353.3 199l-.1 .1M353.4 195.2l-.4 .7M353.4 195.2l.1 1"/>
<path d="M353.4 194.9h.1M353.4 194.9l.2 1.4-.1-.1M353.4 194.9l-.4 .8M353.4 195l-.4 .7M353.4 195.2h.1M353.6 196.2h-.1M353.6 199.1h.1M353.6 199.1l-.1 .1M353.8 198.8l-.3 .4M353.9 196.3h.1M353.9 196.3l-.2 .1M353.9 198.9l-.3 .3h-.1"/>
<path d="M353.9 198.9l.3 .7M353.9 198.7l.3-.4 .1 .1-.4 .4 .4 .9-.1-.1M353.9 198.7l-.4-.8 .3 .9M354 198.6l-.4 .5M354 198.6h.1M354 198.6l-.2 .2M354 198.8l-.1 .1M354 196.1l-.2 .3h-.1M354 196.1l.5 .3M354.1 196l-.1 .1M354.2 198.3l-.3 .4M354.3 195.4h.1"/>
<path d="M354.3 195.4l-.6 1M354.3 195.4l.5 1.6-.1-.1M354.3 195.6l-.3 .4 .5 .2M354.3 195.6l.2 .6M354.3 199.6h-.1M354.3 195.5l-.4 .8M354.3 195.6h.1M354.5 196.2h.1M354.5 196.4l.2 .5M354.5 199.7h.1M354.5 199.7h-.1M354.6 196.4h-.1"/>
<path d="M354.8 196.8l-.1 .1M354.8 199.3l-.4 .4M354.9 199.2l-.5-.8 .4 .9M354.9 195.9v-.2l.6 .5-.3-.2M354.9 195.9l.2 .1M354.9 199.4l-.4 .4-.1-.1M354.9 199.4l.2 .8M354.9 199.2l.2-.3h.1l-.3 .5 .4 .8h-.2M354.9 199.2l-.4 .5M354.9 199.2h.1M354.9 199.2l-.1 .1M354.9 199.4h.1"/>
<path d="M355 195.8l-.1 .1M355.1 196v1.2M355.2 198.9l-.3 .3M355.2 196v1.2h-.1M355.2 195.9l-.1 .1M355.2 197.1l-.1 .1M355.2 195.9v.1M355.3 196h-.1M355.4 199.7l.4 .3v.1l-.4-.3zM355.5 199.8h-.1M355.6 196.1l.1 1.4zM355.7 197.4h-.1"/>
<path d="M356 197a1.27 1.27 0 0 0 .6 1M356 197l.2-.4a.93 .93 0 0 1 .7 1.5l-.3-.1M356.3 196.5l-.3 .5M356.6 196.8l.4 .8M356.6 196.8l-.3-.1a.65 .65 0 0 0-.1 .8 .65 .65 0 0 0 .8 .3v-.2M356.6 196.7v.1M356.7 199.7l-.4 .4M356.7 196.7l-.2-.1-.3 .2M357.1 198h-.5M357.1 197.8l-.2 .1M357.1 197.6h-.1M357.4 198.5v-1.3l.7 1.4"/>
<path d="M357.5 197.5v1h-.1M357.5 197.5l.7 1.4M357.5 198.4l-.1 .1M357.5 197.4v.1M357.5 194.8a3.7 3.7 0 0 1 1.8 3.1M357.7 194.8a3.7 3.7 0 0 1 1.7 3M357.7 194.8h-.2M358.1 198.6v-1l.1 1.4M358.2 198.9h.1M358.2 198.6h-.1M359.3 197.9v5.7M359.4 197.8v5.7"/>
<path d="M359.4 197.8l-.1 .1M362.6 182.6h5.8M362.6 188.7h5.8M362.6 182.6v6.1M362.7 188.7v27.1M368.3 188.7v27.1M368.4 182.6v6.1M392.3 198.5l.2 .1v9.4l-8.3 4.8M338.5 201.9l24.1 13.9M350.2 200.2l.1 .1M350.3 200.1v.2M350.3 200.1l-.1 .1"/>
<path d="M350.3 200.3h.1M351.1 200.6l.1 .1M351.1 200.6l-.2 .1M351.3 200.2l-.4 .5M351.4 200.2l.2-.4 .2 .1-.4 .4 .4 .9-.1-.1M351.4 200.4l-.4 .4-.1-.1M351.4 200.4l.3 .7M351.4 200.2l-.5-.8 .4 .8M351.4 200.2h-.1M351.4 200.2l-.3 .4M351.4 200.1v.1M351.4 200.3v.1"/>
<path d="M351.8 201.1h-.1M352 201.2h.1M352 201.2l-.1 .1M352.2 200.8l-.3 .5M352.3 200.9l-.3 .4h-.1M352.3 200.9l.3 .8M352.3 200.7l.3-.3h.1l-.3 .5 .3 .9-.1-.1M352.3 200.7l-.4-.7 .3 .8M352.4 200.7l-.2 .1M352.4 200.7l-.4 .5M352.4 200.7h.1M352.4 200.9h-.1"/>
<path d="M352.6 200.4l-.3 .3M352.7 201.6l-.1 .1M353 201.7l-.2 .1M353 201.7v.1M353.2 201.4l-.4 .4M353.3 201.3l.3-.4 .1 .1-.4 .4 .4 .9-.1-.1M353.3 201.3l-.5-.8 .4 .9M353.3 201.5l-.3 .4-.2-.1M353.3 201.5l.3 .7M353.3 201.3l-.3 .4M353.3 201.2v.1M353.3 201.3l-.1 .1"/>
<path d="M353.3 201.4v.1M353.6 200.9l-.3 .4M353.6 202.2h.1M353.9 202.3h.1M353.9 202.3h-.1M354.2 201.9l-.4 .4M354.2 201.9l-.4-.9 .4 .8 .3-.3h.1l-.3 .5 .3 .8h-.1M354.2 202l-.3 .4-.1-.1M354.2 202l.3 .8M354.3 201.8l-.4 .5M354.3 202h-.1M354.5 201.5l-.3 .4"/>
<path d="M354.6 202.7l-.1 .1M354.9 202.8h.1M354.9 202.8l-.2 .1M355.1 202.5l-.4 .4M355.1 202.4l.4-.4 .1 .1-.4 .4 .4 .9-.1-.1M355.1 202.6l-.2 .3h-.2M355.1 202.6l.4 .7M355.1 202.4l-.3-.8 .3 .9M355.2 200.1l-.1 .1M355.2 202.3h.1M355.2 202.3l-.3 .5M355.2 202.3l-.1 .2"/>
<path d="M355.2 202.5l-.1 .1M355.5 202l-.4 .4M355.5 203.3h.1M355.8 203.4h.1M355.8 203.4h-.1M356 200.5l.1 .1M356 200.5l-.1 .1M356.1 203l-.4 .4M356.1 203.1l-.3 .4-.1-.1M356.1 203.1l.3 .8M356.1 202.9l.3-.3h.1l-.3 .5 .3 .8h-.1M356.1 202.9l-.4-.8 .4 .9"/>
<path d="M356.2 202.9h.1M356.2 203.1h-.1M356.2 202.9l-.4 .5M356.2 202.9l-.1 .1M356.2 200.1l-.3 .5M356.3 200.3l-.3 .4-.1-.1M356.3 200.3l.3 .7M356.3 200.1l-.4-.8 .3 .8M356.3 200.1l.3-.4 .1 .1-.3 .4M356.4 200.2l.3 .9-.1-.1M356.4 200.1l-.4 .4M356.4 200v.1"/>
<path d="M356.4 200.1h-.2M356.4 200.2l-.1 .1M356.4 202.6l-.3 .3M356.5 203.8l-.1 .1M356.7 201h-.1M357 201v.1M357 201l-.2 .1M357.2 200.7l-.4 .4M357.2 200.7l-.4-.9 .5 .8 .2-.4 .2 .1-.4 .5M357.3 200.8l-.4 .4-.1-.1M357.3 200.8l.3 .7M357.3 200.8l.4 .8-.1-.1"/>
<path d="M357.3 200.6l-.3 .4M357.3 200.8h.1M357.6 200.3l-.4 .4M357.6 201.5h.1M359.4 203.5a1.09 1.09 0 0 1-.6 1.2M359.4 203.5l-.1 .1M362.6 215.8v6.2M362.6 215.8h5.8M362.7 215.8h5.6M368.4 215.8v6.2M378.8 212.2l-.1 1.5 .2 1.4M378.8 212.2l.1 .1"/>
<path d="M378.9 215.1v-1.1l9 5.2M378.9 212.3v1.1M379 213.1l.4-.1 9.6 5.5M379 214.1v.8l.8-.4M379.6 213l.2-.4 .5-.1 9.5 5.4M379.7 214.5l-.7 .4M379.9 214.6l-1 .5M380.5 212.5l.2-.4 .4-.1 9.4 5.4M380.5 214.9l-12.1 7.1M381.9 210.7v.8l-.4 .2-.2 .4M382 211.5v-.9l-3 1.7v.9M382.1 210.4v1.1l9.2 5.3"/>
<path d="M382.1 210.4l-3.3 1.8M382.1 210.4l-3.2 1.9M392.5 201.9l-24.1 13.9M362.6 222h5.8"/>
<circle cx="65.4" cy="96.4" r=".69"/>
<circle cx="65.4" cy="96.4" r=".84"/>
<circle cx="70.5" cy="96.4" r=".84"/>
<circle cx="70.5" cy="96.4" r=".68"/>
<circle cx="71.7" cy="97.1" r=".14"/>
<circle cx="73.6" cy="89.1" r=".68"/>
<circle cx="73.6" cy="89.1" r=".84"/>
<circle cx="80.6" cy="89.1" r=".68"/>
<circle cx="80.6" cy="89.1" r=".84"/>
<circle cx="56.6" cy="158.9" r="1.24"/>
<circle cx="87.5" cy="158.9" r="1.24"/>
<circle cx="72.1" cy="174.4" r="4"/>
<circle cx="72.1" cy="174.4" r="16.7"/>
<circle cx="72.1" cy="174.4" r="11"/>
<circle cx="72.1" cy="174.4" r="10.5"/>
<circle cx="72.1" cy="174.4" r="16.2"/>
<circle cx="56.6" cy="189.9" r="1.26"/>
<circle cx="87.5" cy="189.9" r="1.26"/>
</g>
<path d="M391.3 216.8l-3.4 2.4" fill="none" stroke="#000" stroke-width=".19"/>
<g font-size="8.7">
<text x="330" y="275.9">10987</text>
<text x="392.3" y="275.9">A00</text>
</g>
<g font-size="5.3">
<text x="41" y="9.9">8</text>
<text x="88.5" y="9.9">7</text>
<text x="138.5" y="9.9">6</text>
<text x="188.5" y="9.9">5</text>
<text x="238.5" y="9.9">4</text>
<text x="288.5" y="9.9">3</text>
<text x="338.5" y="9.9">2</text>
<text x="386" y="9.9">1</text>
<text x="16.2" y="31.7">F</text>
<text x="411.2" y="31.7">F</text>
<text x="16.1" y="75.9">E</text>
<text x="411.1" y="75.9">E</text>
<text x="15.5" y="125.9">D</text>
<text x="410.5" y="125.9">D</text>
<text x="15.4" y="175.9">C</text>
<text x="410.4" y="175.9">C</text>
<text x="16" y="225.9">B</text>
<text x="411" y="225.9">B</text>
<text x="15.5" y="270.2">A</text>
<text x="410.5" y="270.2">A</text>
<text x="41" y="291.9">8</text>
<text x="88.5" y="291.9">7</text>
<text x="138.5" y="291.9">6</text>
<text x="188.5" y="291.9">5</text>
<text x="238.5" y="291.9">4</text>
<text x="288.5" y="291.9">3</text>
<text x="338.5" y="291.9">2</text>
<text x="386" y="291.9">1</text>
</g>
<g font-size="4.2" fill="#808080">
<text x="60.1" y="36.8">0,50</text>
<text x="87.2" y="55.3" transform="rotate(-90 87.2 55.3)">20</text>
<text x="179.7" y="130.1">250</text>
</g>
<g font-size="4.2">
<text x="396.2" y="250.3">1:1</text>
<text x="330" y="255.2">YAXIS NEMA 17 47mm</text>
<text x="395.8" y="264">1/1</text>
</g>
<text font-size="3.9" x="402.5" y="241.1">A3</text>
<g font-size="3.5">
<text x="114.7" y="68.6">1</text>
<text x="173.2" y="157.6">3</text>
<text x="251.7" y="157.6">2</text>
<text x="341.7" y="240.4">-</text>
<text x="350.3" y="244.3">10987-A00.DXF</text>
<text x="350.3" y="247.9">10987-A00.STP</text>
</g>
<g font-size="3.2">
<text x="272.2" y="27.9">NON CONNECTED</text>
<text x="291.2" y="153.5">Place information LAVEL</text>
<text x="291.2" y="157.6">here, on left face of cables</text>
</g>
<g font-size="2.8">
<text x="329.8" y="52.6">NOTES / NOTAS</text>
<text x="12.1" y="264.2" transform="rotate(-90 12.1 264.2)">Issue: 00</text>
<text x="12.2" y="292" transform="rotate(-90 12.2 292)">Template: 2DA3H</text>
</g>
<g font-size="2.1">
<text x="339.8" y="17.9">DIBUJADO</text>
<text x="341.1" y="15.4">DRAWN</text>
<text x="358.1" y="16.3">APPROVED</text>
<text x="378.8" y="16.3">FECHA</text>
<text x="379.2" y="13.8">DATE</text>
<text x="396.7" y="15.8">ESTADO</text>
<text x="396.8" y="13.3">STATUS</text>
<text x="331.5" y="19.8" transform="rotate(-90 331.5 19.8)">ISSUE</text>
<text x="334" y="19.8" transform="rotate(-90 334 19.8)">REVISIÓN</text>
<text x="357.9" y="18.8">APROVADO</text>
<text x="377.1" y="18.8">(dd/mm/yy)</text>
<text x="330.6" y="24.3">A00</text>
<text x="338" y="24.3">RAFA LOPEZ</text>
<text x="356.1" y="24.3">MONICA C</text>
<text x="376.6" y="24.3">24/07/2019</text>
<text x="394.9" y="24.3">RELEASED</text>
<text x="329.8" y="57.2">DIGITAL SHAPE MODEL (STP FILE), OR DIGITAL DRAWING (DXF FILE), IN</text>
<text x="329.8" y="60.3">THIS ORDER, IS BASIS WHERE DIMENSIONS ARE OMITTED</text>
<text x="329.8" y="63.4">MODELO DIGITAL (STP ARCHIVO), O PLANO DIGITAL (ARCHIVO DXF), EN</text>
<text x="329.8" y="66.5">ESTE ORDEN, COMO REFERENCIA EN CASO DE OMISIÓN DE MEDIDAS</text>
<text x="329.8" y="73.2">TOLERANCES UNLESS OTHERWISE STATED: DIN 2768-mK</text>
<text x="329.8" y="76.3">TOLERANCIAS A MENOS QUE ESTÉ INDICADO: DIN 2768-mk</text>
<text x="329.8" y="85.4">ESTA DOCUMENTACIÓN Y SU CONTENIDO HACE REFERENCIA A LA PIEZA</text>
<text x="329.8" y="88.6">FINAL, INCLUIDO TRATAMIENTOS SUPERFICIALES.</text>
<text x="173" y="224.3">ELEMENT</text>
<text x="198" y="224.3">NAME</text>
<text x="218.7" y="224.3">QUANTITY</text>
<text x="177.4" y="231.3">1</text>
<text x="192.3" y="231.3">SM42HT47-1684A</text>
<text x="223.5" y="231.3">1</text>
<text x="177.4" y="238.4">2</text>
<text x="195.7" y="238.4">JST PHR-6</text>
<text x="223.5" y="238.4">1</text>
<text x="390.5" y="239.4">SIZE</text>
<text x="177.4" y="245.4">3</text>
<text x="193.9" y="245.4">SHRINK TUBE</text>
<text x="223.5" y="245.4">1</text>
<text x="329.7" y="244.3">DXF FILE / ARCHIVO:</text>
<text x="330.1" y="240.4">MATERIAL:</text>
<text x="390.5" y="241.9">TAMAÑO</text>
<text x="390.7" y="245.6">SCALE / ESCALA</text>
<text x="330" y="251">DOCUMENT DESCRIPTION / DESCRIPCIÓN DE DOCUMENTO</text>
<text x="330" y="247.9">STP FILE / ARCHIVO:</text>
<text x="390.9" y="257.1">SHEET NUMBER /</text>
<text x="390.9" y="259.6">HOJA NÚMERO</text>
<text x="330.3" y="267.7">DOCUMENT CODE / CÓDIGO DE DOCUMENTO</text>
<text x="391.2" y="267.5">ISSUE / REVISIÓN</text>
</g>
<g font-size="1.5">
<text x="391.8" y="17.4">(BLOCKED = BLOQUEADO)</text>
<text x="392.3" y="18.8">(RELEASED = LIBERADO)</text>
</g>
<g font-size="1.4">
<text x="390.6" y="252.5">DO NOT SCALE DRAWING</text>
<text x="390.6" y="253.9">NO CAMBIAR LA ESCALA</text>
<text x="339.1" y="279.1">THE INFORMATION CONTAINED IN THIS DOCUMENT IS THE SOLE</text>
<text x="339.1" y="280.5">PROPERTY OF BARCELONA THREE DIMENSIONAL PRINTERS S.L.; ANY</text>
<text x="339.1" y="281.9">REPRODUCTION IN PART OR AS A WHOLE WITHOUT WRITTEN</text>
<text x="339.1" y="283.3">PERMISSION IS FORBIDDEN.</text>
<text x="339.1" y="284.7">LA INFORMACIÓN CONTENIDA EN ESTE DOCUMENTO ES ÚNICAMENTE</text>
<text x="339.1" y="286.1">PROPIEDAD DE BARCELONA THREE DIMENSIONAL PRINTERS S.L.;</text>
<text x="339.1" y="287.6">PROHIBIDA CUALQUIER REPRODUCIÓN TOTAL O PARCIAL SIN PERMISO</text>
<text x="389.9" y="286.3">UNITS ARE / UNIDADES [mm]</text>
<text x="339.1" y="289">ESCRITO.</text>
</g>
</svg>
